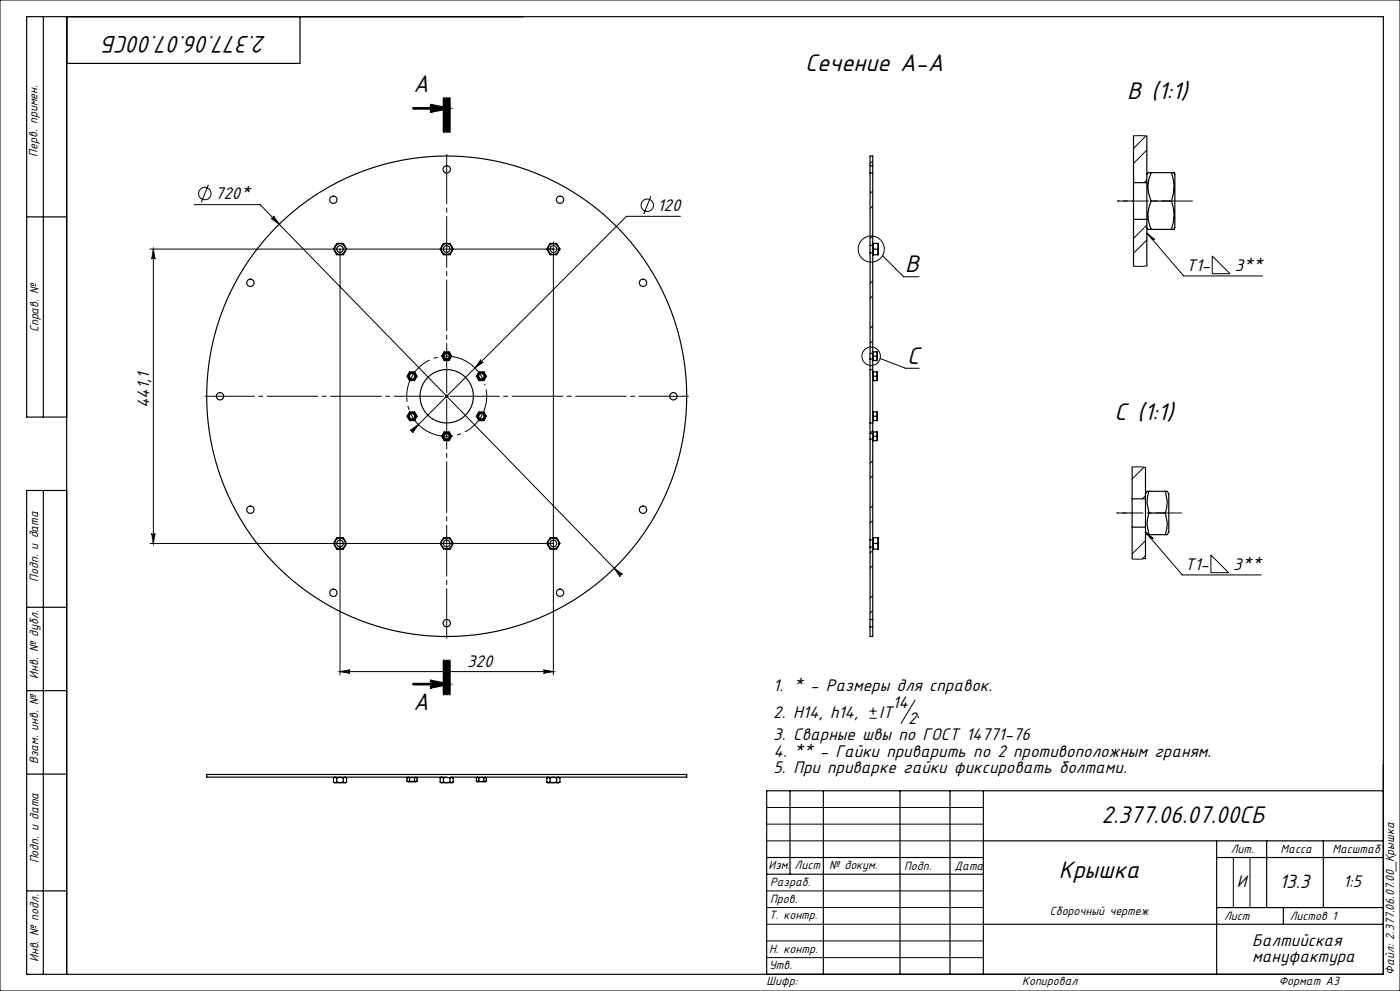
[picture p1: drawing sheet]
<svg xmlns="http://www.w3.org/2000/svg" width="420mm" height="297mm" viewBox="0 0 420 297" stroke-linecap="round" stroke-linejoin="round" font-family="sans-serif">
<g fill="none" stroke="#000" stroke-width=".3">
<path d="M0 0h420v297h-420zM62.5 55.3l-2.1 5.4M195.3 58.8l-2.2 5.4M261.8 57.2l-.8 .8M261.8 48.2l-.8 .8M340.1 40.7l4 .1M343.8 40.8l-3.7 3.7M344.1 54l-.8 .7M344.1 45l-4 4M45 74.7h121.5M46 74.7l.5 3a.5 .5 0 0 0-.5-.5 .5 .5 0 0 0-.5 .5zM46 74.7v88.2"/>
<path d="M58.2 61.3h19.8l108.4 111.2M81.3 65.4a.5 .5 0 0 0 .7 0 .5 .5 0 0 0 0-.7l1.8 2.5zM102 74.7v127.6M166 76.8v125.5M166 74.2v1M204.1 64.8h-16.2l-64.5 64.6M261.3 75.8l-.3 .2M261.8 70.7l-.8 .8M261.8 61.7l-.8 .8M264.8 76.6l6.3 6.3h4.6M344.1 69.8l2.3 2h-.7zM344.1 79.7l-4 .1"/>
<path d="M344.1 67.4l-4 4M344.1 71.9l-4 4M344.1 69.8l11 12.9h23.7M363.7 76.7l5.3 5.3h-5.3zM261.8 97.6l-.8 .8M261.8 84.2l-.8 .8M261.8 88.7l-.8 .8M133.5 118.8h1M134 118.3v1M144.3 107.8a.5 .5 0 0 0 0 .7 .5 .5 0 0 0 .7 0l-2.5 1.8zM261.8 102.1l-.8 .8M264 107.4l7.6 3h4.2"/>
<path d="M123.1 129l2.4-1.8-1.7 2.5a.5 .5 0 0 0-.1-.7 .5 .5 0 0 0-.6 0zM261.8 129.1l-.8 .8M261.8 138.1l-.8 .8M339.6 140l4 .1M45.5 159.9a.5 .5 0 0 0 .5 .4 .5 .5 0 0 0 .5-.4l-.5 3zM261.8 151.5l-.8 .8M261.8 156l-.8 .8M261.8 142.5l-.8 .8M343.2 140l-3.6 3.6M343.6 159.4l11.1 12.9h23.7M343.6 148.6l-.9 .9M343.6 159.4l2.4 2h-.7z"/>
<path d="M45 162.9h121M184.3 170.3l2.4 1.8a.5 .5 0 0 0-.7 0 .5 .5 0 0 0 0 .7zM261.8 178.5l-.8 .8M261.8 165l-.8 .8M261.8 169.5l-.8 .8M343.6 167.4l-4 .1M343.6 162l-4 4M343.6 166.5l-1 1M363.3 166.3l5.3 5.3h-5.3zM261.8 183l-.8 .8M102 201.3l3-.5a.5 .5 0 0 0-.5 .5 .5 .5 0 0 0 .5 .5zM102 201.3h64"/>
<path d="M163 200.8l3 .5-3 .5a.5 .5 0 0 0 .5-.5 .5 .5 0 0 0-.5-.5zM260.9 215.3h2.1M260.9 213.1h2.1M261.9 212.1v2.1M274.5 209.8l-4.2 7M230 242h65M230 247h65M230 252h65M370 257v15M375 257v15M230 277h65M230 272h65"/>
<path d="M230 267h65M230 287h65M230 282h65"/>
<circle cx="61.5" cy="58" r="1.86"/>
<circle cx="194.2" cy="61.5" r="1.86"/>
<circle cx="261.4" cy="74.7" r="3.9"/>
<circle cx="261.3" cy="106.8" r="2.77"/>
</g>
<path d="M129 31.5l5 1-5 1a1 1 0 0 0 1-1 1 1 0 0 0-1-1zM129 204l5 1-5 1a1 1 0 0 0 1-1 1 1 0 0 0-1-1z" fill="none" stroke="#000" stroke-width=".8" stroke-linecap="butt"/>
<path d="M145.5 115.3a12 12 0 0 0-20-5 12 12 0 0 0 5.2 20 12 12 0 0 0 15-14.1l-.2-.9" fill="none" stroke="#000" stroke-width=".3" stroke-dasharray="15.2 1.3 1.3 1.3" stroke-dashoffset="-1.5" stroke-linecap="butt"/>
<path d="M133 118.8h-71.5M134 117.8v-71.5M134 119.8v71.5M135 118.8h71.5" fill="none" stroke="#000" stroke-width=".3" stroke-dasharray="15.2 1.3 1.3 1.3" stroke-dashoffset=".4"/>
<path d="M165 74.7h-1.1M166 73.7v-1.2M166 75.7v1.1M167 74.7h1.1" fill="none" stroke="#000" stroke-width=".3" stroke-dasharray="15.2 1.3 1.3 1.3"/>
<path d="M124 32.5h10M133.2 29.5v10M134 29.5v10M134.8 29.5v10M133.2 198v10M134 198v10M134.8 198v10zM124 205h10" fill="none" stroke="#000" stroke-width=".8"/>
<path d="M339.6 153.7h-4.5" fill="none" stroke="#000" stroke-width=".3" stroke-dasharray="15.2 1.3 1.3 1.3" stroke-dashoffset="14.9"/>
<path d="M335.1 153.7h19.4" fill="none" stroke="#000" stroke-width=".3" stroke-dasharray="15.2 1.3 1.3 1.3" stroke-dashoffset="7.4"/>
<path d="M340.1 60.2h-4.8" fill="none" stroke="#000" stroke-width=".3" stroke-dasharray="15.2 1.3 1.3 1.3" stroke-dashoffset="14.7"/>
<path d="M335.3 60.2h22.4" fill="none" stroke="#000" stroke-width=".3" stroke-dasharray="15.2 1.3 1.3 1.3" stroke-dashoffset="5.9"/>
<g fill="none" stroke="#000" stroke-width=".35">
<path d="M13 5v120M20 5v287M90 5v14h-70M261 49.7v2.2M261 49.7v-2.9h.8v2.9M261 51.9v21.7M261 51.9h.8M261 49.7h.8M261.8 49.7v2.2M261.8 51.9v21.1M340.1 54.7v11M340.1 54.7h4"/>
<path d="M340.1 40.7v14M344.1 52.2v16.1M344.1 40.8v11.4M345.3 51.7h-.9l-.3 .5M345.3 51.7a9.8 9.8 0 0 0 0 8.5M345.3 51.7h6.2M351.5 51.7a12.3 12.3 0 0 1 0 8.5M351.5 51.7h.7M352.2 51.7l.3 .5v16.1l-.3 .4M8 65h12M101 73h1a1.4 1.4 0 0 1 1.7 1.3l.3 .4-.5 .9a1.21 1.21 0 0 1-1.6 .8 1.37 1.37 0 0 1-1.6-1.4l-.3-.3zM133 73h1a1.4 1.4 0 0 1 1.7 1.3l.3 .4-.5 .9a1.21 1.21 0 0 1-1.6 .8 1.37 1.37 0 0 1-1.6-1.4l-.2-.3z"/>
<path d="M165 73h1a1.4 1.4 0 0 1 1.7 1.3l.3 .4-.5 .9a1.21 1.21 0 0 1-1.6 .8 1.37 1.37 0 0 1-1.6-1.4l-.3-.3zM261 73.6v2.2M261 75.8v30.1M261 73.6h.8M261 75.8h.8M261.8 76.3l.3 .1M261.8 73v3.3M261.8 76.3v29.3M262.1 73h-.3M262.1 73l-.2 .7 .2 1M262.1 74.7l-.2 .7 .2 1M262.1 74.7h1.2"/>
<path d="M262.1 73h1.2M262.1 76.4h1.2M263.3 73l.1 .7-.1 1M263.3 74.7l.1 .7-.1 1M263.3 73h.2v3.3l-.2 .1M340.1 65.7h4M340.1 65.7v14.1M344.1 68.3a.95 .95 0 0 0 1.2 .4M344.1 68.3v11.4M345.3 60.2a9.8 9.8 0 0 0 0 8.5M345.3 60.2h6.2M345.3 68.7h6.2"/>
<path d="M351.5 60.2a12.3 12.3 0 0 1 0 8.5M351.5 68.7h.7M122.9 111.5h.6a1.16 1.16 0 0 1 1.4 1l.2 .3-.4 .7a1.19 1.19 0 0 1-1.2 .7 1.19 1.19 0 0 1-1-.8 .79 .79 0 0 1 0-1.2zM133.3 105.5h.2a1.31 1.31 0 0 1 1.5 .3 1.31 1.31 0 0 1 .2 1.5 1.2 1.2 0 0 1-1.5 .8 .69 .69 0 0 1-.8-.7l-.4-.6zM143.7 111.5h.1a1.48 1.48 0 0 1 2 1.1l-.2 .7a1.16 1.16 0 0 1-1.6 .8h-.3l-.6-.9a.69 .69 0 0 1 .2-1.1zM261 105.9v1.7M261 110.8v16M261 107.6v3.2M261 105.9h.8M261 107.6h.8M261 110.8h.8M261.8 110.8v16"/>
<path d="M261.8 107.9l.2 .2M261.8 105.6v2.3M261.8 113.9l.2 .2M261.8 107.9v2.9M262 106.8v1.3M262 105.5l-.2 .1M262 105.5v1.3M262 111.5v1.3M262 111.5l-.2 .1M262 112.8v1.3M262 108.1h1M262 106.8h1"/>
<path d="M262 105.5h1M262 112.8h1M262 111.5h1M262 114.1h1M263 106.8v1.3M263 105.5l.2 .1v2.3l-.2 .2M263 105.5v1.3M263 111.5v1.3M263 111.5l.2 .1v2.3l-.2 .2M263 112.8v1.3M20 125h-12v-120h407v287h-407v-145h12M122.9 123.5a1.6 1.6 0 0 1 2.1 1.1l.1 .1a1.44 1.44 0 0 1-1.3 1.4 1.44 1.44 0 0 1-1.6-1.2z"/>
<path d="M133.3 129.5h.8a1.19 1.19 0 0 1 1.2 .6 1.19 1.19 0 0 1-.2 1.4 .79 .79 0 0 1-1 .6h-.1a.87 .87 0 0 1-1.1-.7l-.4-.6zM143.7 123.5h.6a1.16 1.16 0 0 1 1.4 1l.2 .3-.1 .2a1.31 1.31 0 0 1-1 1.1 1.31 1.31 0 0 1-1.4-.6 1.2 1.2 0 0 1 0-1.6zM261 129.9v1.7M261 126.8v3.1M261 131.6v30.2M261 129.9h.8M261 131.6h.8M261 126.8h.8M261.8 125.9l.2 .2M261.8 131.9l.2 .2M261.8 129.6v2.3M261.8 126.8v2.8"/>
<path d="M261.8 131.9v29.4M262 124.8v1.3M262 123.5l-.2 .1M262 123.5v1.3M262 130.8v1.3M262 129.5v1.3M262 129.5l-.2 .1M262 126.1h1M262 124.8h1M262 123.5h1M262 132.1h1M262 130.8h1"/>
<path d="M262 129.5h1M263 124.8v1.3M263 123.5v1.3M263 123.5l.2 .1v2.3l-.2 .2M263 130.8v1.3M263 129.5v1.3M263 129.5l.2 .1v2.3l-.2 .2M339.6 140v9.5M13 147v145M339.6 149.5v8.5M339.6 149.5h4M339.6 158h4"/>
<path d="M339.6 158v9.5M343.6 148v11.4M343.6 159.4l.5 .8M343.6 140.1v7.9M343.6 159.4v8M344.1 147.2l-.5 .8M344.2 147.2h.5M344.7 147.2l-.5 1.7-.1 1.8 .6 3M344.7 153.7l-.5 1.7-.1 1.8 .6 3M344.7 153.7h4.9M344.7 147.2h4.9M349.6 153.7l.6 3.1-.2 1.7-.4 1.7"/>
<path d="M349.6 147.2l.6 3.1-.2 1.7-.4 1.7M349.6 147.2h.5M350.2 147.2a2.03 2.03 0 0 1 .4 1.9v8.8a2.8 2.8 0 0 1-.4 2.3M101 161.2h1a1.4 1.4 0 0 1 1.7 1.3l.3 .4-.5 .9a1.21 1.21 0 0 1-1.6 .8 1.37 1.37 0 0 1-1.6-1.3l-.3-.4zM133 161.2h1a1.4 1.4 0 0 1 1.7 1.3l.3 .4-.5 .9a1.21 1.21 0 0 1-1.6 .8 1.37 1.37 0 0 1-1.6-1.3l-.2-.4zM165 161.2h1a1.4 1.4 0 0 1 1.7 1.3l.3 .4-.5 .9a1.21 1.21 0 0 1-1.6 .8 1.37 1.37 0 0 1-1.6-1.3l-.3-.4zM261 161.8v2.2M261 164h.8M261 164v21.7M261 161.8h.8M261.8 164.5l.3 .1M261.8 161.3v3.2"/>
<path d="M261.8 164.5v21.2M262.1 161.2l-.3 .1M262.1 161.2l-.2 .8 .2 .9M262.1 162.9l-.2 .8 .2 .9M262.1 162.9h1.2M262.1 161.2h1.2M262.1 164.6h1.2M263.3 161.2l.1 .8-.1 .9M263.3 162.9l.1 .8-.1 .9M263.3 161.2l.2 .1v3.2l-.2 .1M344.2 160.2h.5M344.7 160.2h4.9"/>
<path d="M349.6 160.2h.5M8 182h12M261 185.7v2.2M261 187.9v2.9h.8v-2.9M261 185.7h.8M261 187.9h.8M261.8 185.7v2.2M8 207h12M8 232h12M100 233.2l.6-.2 .4 .2M100 234.4l.6 .1 .4-.1M100 234.4l.4 .2h3.2l.4-.2"/>
<path d="M100 233.2v1.2M100.4 232.9l-.4 .3M101 233.2l1.2-.2 .8 .2M101 234.4h2M101 233.2v1.2M103 233.2l.5-.2 .5 .2M103 234.4l.5 .1 .5-.1M103 233.2v1.2M103.6 232.9l.4 .3M104 233.2v1.2M122.1 233.1h.8M122.1 234.1h.8"/>
<path d="M122.1 234.1l.4 .2h2.3l.3-.2M122.1 233.1v1M122.5 232.9l-.4 .2M122.9 234.1h1.5M122.9 233.1h1.5M122.9 233.1v1M124.4 233.1h.7M124.4 234.1h.7M124.4 233.1v1M124.8 232.9l.3 .2M125.1 233.1v1M132 234.4l.6 .1 .4-.1"/>
<path d="M132 233.2l.6-.2 .4 .2M132 234.4l.4 .2h3.2l.4-.2M132 233.2v1.2M132.4 232.9l-.4 .3M133 234.4h2M133 233.2l1.2-.2 .8 .2M133 233.2v1.2M134 232.9h-72v-.8h144v.8h-70.8M135 234.4l.5 .1 .5-.1M135 233.2l.5-.2 .5 .2M135 233.2v1.2M135.6 232.9l.4 .3"/>
<path d="M136 233.2v1.2M142.9 234.1h.8M142.9 234.1l.4 .2h2.2l.4-.2M142.9 233.1h.8M142.9 233.1v1M143.3 232.9l-.4 .2M143.7 234.1h1.5M143.7 233.1h1.5M143.7 233.1v1M145.2 234.1h.7M145.2 233.1h.7M145.2 233.1v1"/>
<path d="M145.5 232.9l.4 .2M145.9 233.1v1M164 233.2l.6-.2 .4 .2M164 234.4l.6 .1 .4-.1M164 234.4l.4 .2h3.2l.4-.2M164 233.2v1.2M164.4 232.9l-.4 .3M165 233.2l1.2-.2 .8 .2M165 234.4h2M165 233.2v1.2M167 233.2l.5-.2 .5 .2M167 234.4l.5 .1 .5-.1"/>
<path d="M167 233.2v1.2M167.6 232.9l.4 .3M168 233.2v1.2M237 237v25M247 237v55M270 237v55M285 237v55M295 237v55M415 237h-185v55M230 257h65M295 252h120M365 252v40"/>
<path d="M365 257h50M380 252v20M397 252v20M8 267h12M230 262h65M295 277h120M365 272h50M385 272v5"/>
<circle cx="100" cy="59.9" r="1.1"/>
<circle cx="134" cy="50.8" r="1.1"/>
<circle cx="168" cy="59.9" r="1.1"/>
<circle cx="102" cy="74.7" r="1"/>
<circle cx="102" cy="74.7" r="1.61"/>
<circle cx="134" cy="74.7" r="1.62"/>
<circle cx="134" cy="74.7" r="1"/>
<circle cx="166" cy="74.7" r="1.61"/>
<circle cx="166" cy="74.7" r="1"/>
<circle cx="75.1" cy="84.8" r="1.1"/>
<circle cx="192.9" cy="84.8" r="1.1"/>
<circle cx="66" cy="118.8" r="1.1"/>
<circle cx="123.6" cy="112.8" r=".8"/>
<circle cx="123.6" cy="112.8" r="1.14"/>
<circle cx="134" cy="106.8" r="1.14"/>
<circle cx="134" cy="118.8" r="72"/>
<circle cx="134" cy="106.8" r=".8"/>
<circle cx="134" cy="118.8" r="8"/>
<circle cx="144.4" cy="112.8" r="1.14"/>
<circle cx="144.4" cy="112.8" r=".8"/>
<circle cx="202" cy="118.8" r="1.1"/>
<circle cx="123.6" cy="124.8" r="1.14"/>
<circle cx="123.6" cy="124.8" r=".8"/>
<circle cx="134" cy="130.8" r="1.14"/>
<circle cx="134" cy="130.8" r=".8"/>
<circle cx="144.4" cy="124.8" r="1.14"/>
<circle cx="144.4" cy="124.8" r=".8"/>
<circle cx="75.1" cy="152.8" r="1.1"/>
<circle cx="192.9" cy="152.8" r="1.1"/>
<circle cx="100" cy="177.6" r="1.1"/>
<circle cx="102" cy="162.9" r="1"/>
<circle cx="102" cy="162.9" r="1.61"/>
<circle cx="134" cy="162.9" r="1"/>
<circle cx="134" cy="162.9" r="1.62"/>
<circle cx="166" cy="162.9" r="1.61"/>
<circle cx="166" cy="162.9" r="1"/>
<circle cx="168" cy="177.6" r="1.1"/>
<circle cx="134" cy="186.8" r="1.1"/>
</g>
<g fill="#000">
<path d="M129 31.5l5 1-5 1a1 1 0 0 0 1-1 1 1 0 0 0-1-1zM129 204l5 1-5 1a1 1 0 0 0 1-1 1 1 0 0 0-1-1z"/>
<path d="M46 74.7l.5 3a.5 .5 0 0 0-.5-.5 .5 .5 0 0 0-.5 .5zM45.5 159.9a.5 .5 0 0 0 .5 .4 .5 .5 0 0 0 .5-.4l-.5 3z"/>
<path d="M344.1 69.8l2.3 2h-.7zM343.6 159.4l2.4 2h-.7z"/>
<path d="M123.1 129a.5 .5 0 0 1 .6 0 .5 .5 0 0 1 .1 .7l1.7-2.5zM144.3 107.8l-1.8 2.5 2.5-1.8a.5 .5 0 0 1-.7 0 .5 .5 0 0 1 0-.7z"/>
<path d="M184.3 170.3l1.7 2.5a.5 .5 0 0 1 0-.7 .5 .5 0 0 1 .7 0zM81.3 65.4l2.5 1.8-1.8-2.5a.5 .5 0 0 1 0 .7 .5 .5 0 0 1-.7 0zM102 201.3l3-.5a.5 .5 0 0 0-.5 .5 .5 .5 0 0 0 .5 .5zM163 200.8l3 .5-3 .5a.5 .5 0 0 0 .5-.5 .5 .5 0 0 0-.5-.5z"/>
</g>
<g font-size="8">
<text x="80" y="10.7" transform="rotate(-180 80 10.7)">2.377.06.07.00СБ</text>
<text x="241.5" y="21.3">Сечение A-A</text>
<text x="124" y="27.7">A</text>
<text x="338.1" y="29.6">B (1:1)</text>
<text x="271.6" y="81.7">B</text>
<text x="272.1" y="109.1">C</text>
<text x="334.4" y="126">C (1:1)</text>
<text x="124" y="212.9">A</text>
<text x="330.4" y="246.6">2.377.06.07.00СБ</text>
<text x="317.7" y="263.1">Крышка</text>
</g>
<text font-size="6.4" x="383.8" y="266">13.3</text>
<g font-size="5.6">
<text x="64.5" y="59.7">720*</text>
<text x="197.3" y="63.2">120</text>
<text x="355.8" y="81.1">Т1-</text>
<text x="370.4" y="81.1">3**</text>
<text x="44.8" y="122.3" transform="rotate(-90 44.8 122.3)">441,1</text>
<text x="355.4" y="170.7">Т1-</text>
<text x="370" y="170.7">3**</text>
<text x="140.1" y="200">320</text>
<text x="232" y="207.1">1. * - Размеры для справок.</text>
<text x="232" y="215.2">2. Н14, h14,</text>
<text x="263.7" y="215.2">IT</text>
<text x="267.7" y="212">14</text>
<text x="275" y="215.2">.</text>
<text x="232" y="221.8">3. Сварные швы по ГОСТ 14771-76</text>
<text x="272.4" y="216.9">2</text>
<text x="232" y="226.7">4. ** - Гайки приварить по 2 противоположным граням.</text>
<text x="232" y="231.6">5. При приварке гайки фиксировать болтами.</text>
<text x="371.1" y="265.7">И</text>
<text x="403" y="265.8">1:5</text>
<text x="375.7" y="283.4">Балтийская</text>
<text x="375.7" y="288.3">мануфактура</text>
</g>
<g font-size="4">
<text x="11.3" y="46.9" transform="rotate(-90 11.3 46.9)">Перв. примен.</text>
<text x="11.5" y="99.6" transform="rotate(-90 11.5 99.6)">Справ. №</text>
<text x="11.4" y="174.4" transform="rotate(-90 11.4 174.4)">Подп. и дата</text>
<text x="11.5" y="203.4" transform="rotate(-90 11.5 203.4)">Инв. № дубл.</text>
<text x="11.5" y="229" transform="rotate(-90 11.5 229)">Взам. инв. №</text>
<text x="369.2" y="255.6">Лит.</text>
<text x="384.2" y="255.6">Масса</text>
<text x="399.7" y="255.6">Масштаб</text>
<text x="11.5" y="258.8" transform="rotate(-90 11.5 258.8)">Подп. и дата</text>
<text x="230.6" y="260.5">Изм.</text>
<text x="238.4" y="260.5">Лист</text>
<text x="248.7" y="260.5">№ докум.</text>
<text x="271.3" y="260.6">Подп.</text>
<text x="286.4" y="260.6">Дата</text>
<text x="231" y="265.6">Разраб.</text>
<text x="230.7" y="275.4">Т. контр.</text>
<text x="231" y="270.8">Пров.</text>
<text x="314.9" y="274.1">Сборочный чертеж</text>
<text x="367.2" y="275.6">Лист</text>
<text x="386.9" y="275.6">Листов 1</text>
<text x="230.7" y="285.6">Н. контр.</text>
<text x="11.5" y="288.4" transform="rotate(-90 11.5 288.4)">Инв. № подл.</text>
<text x="230.7" y="290.4">Утв.</text>
<text x="418.3" y="292.1" transform="rotate(-90 418.3 292.1)">Файл: 2.377.06.07.00_Крышка</text>
<text x="230" y="295.3">Шифр:</text>
<text x="306.7" y="295.3">Копировал</text>
<text x="383.6" y="295.1">Формат A3</text>
</g>
</svg>
